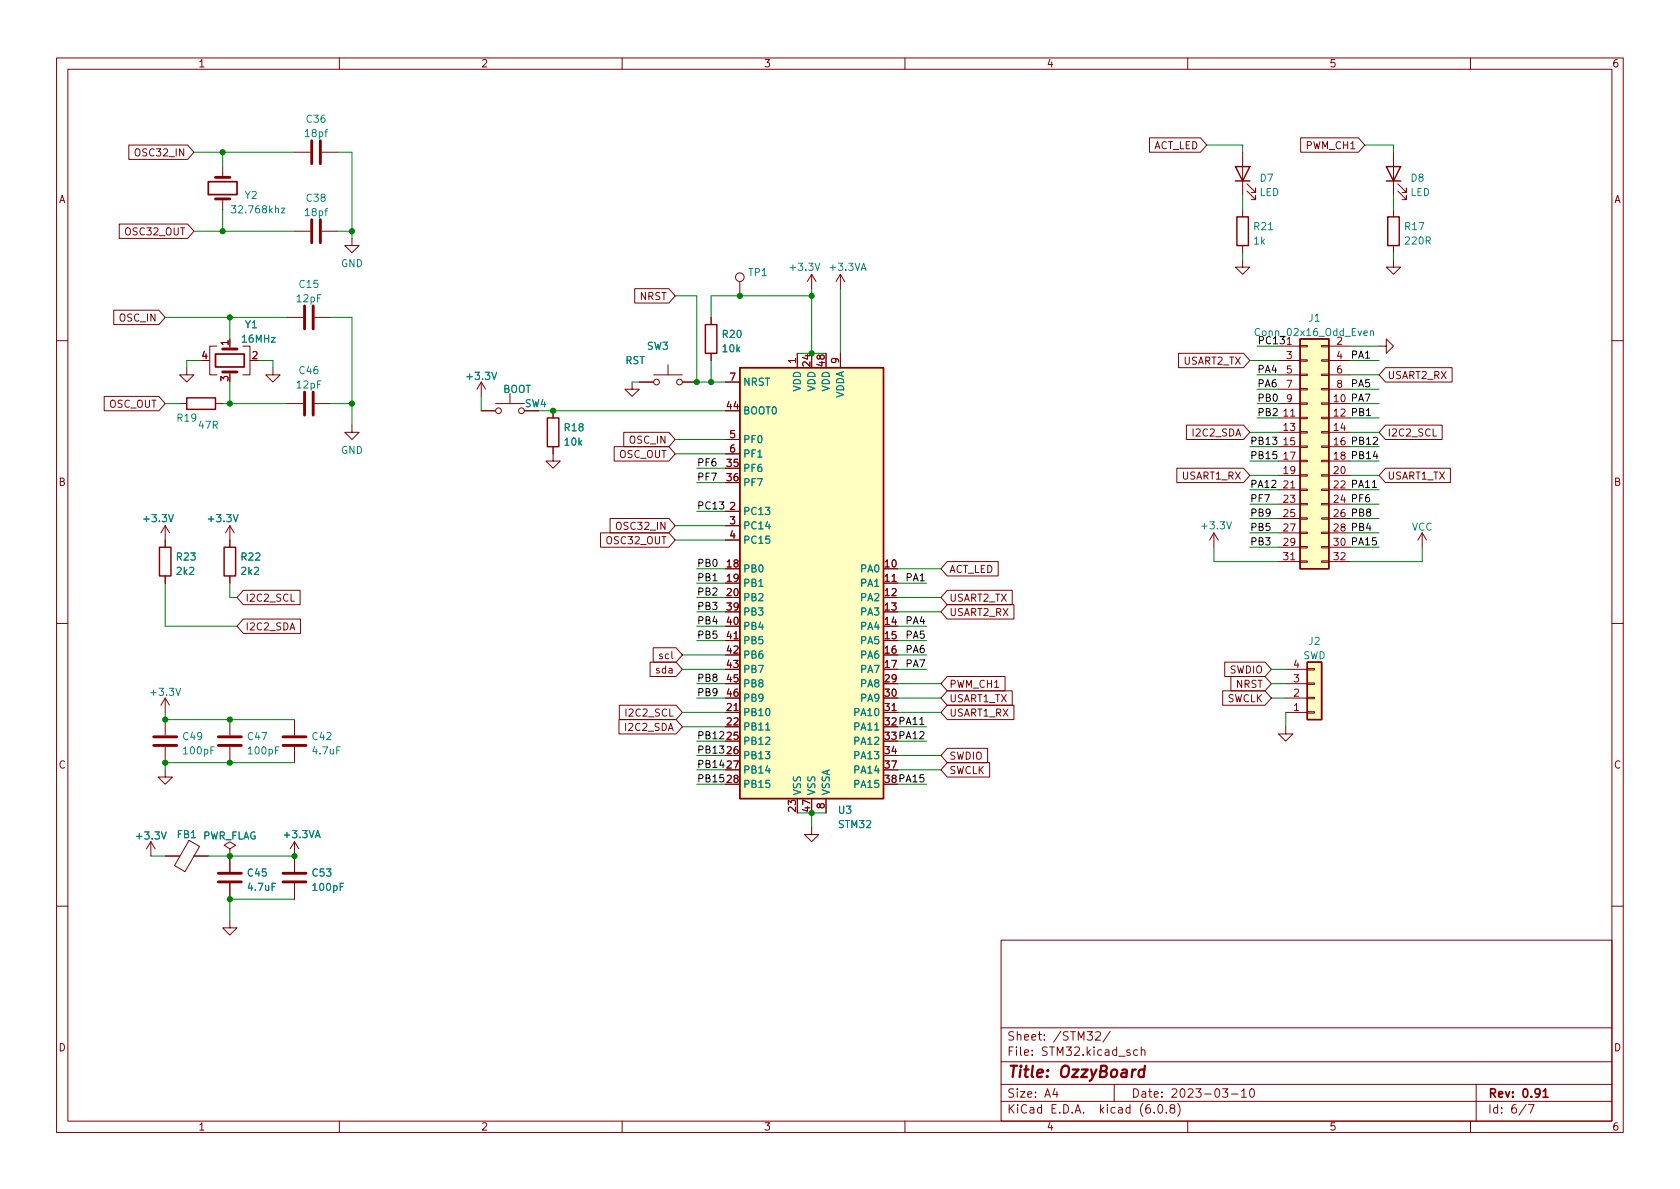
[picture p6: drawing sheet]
<svg xmlns="http://www.w3.org/2000/svg" width="297mm" height="210mm" viewBox="0 0 297 210" stroke-linecap="round" stroke-linejoin="round" font-family="sans-serif">
<g fill="none" stroke="#840000" stroke-width=".18">
<path d="M10 10.2h277v190.1h-277zM12 12.2h273v186.1h-273zM60 10.2v2M110 10.2v2M160 10.2v2M210 10.2v2M260 10.2v2M21.1 39.6h12.1l1.1 1.3-1.1 1.3h-12.1zM22.8 25.6h10.4l1.1 1.3-1.1 1.3h-10.4zM39.4 29.5v1.9M39.4 35.2v1.9M52.1 26.9h2.8"/>
<path d="M56.9 26.9h2.8M203.2 24.4h9l1.2 1.2-1.2 1.3h-9zM219.7 26.9v7.6M219.7 37.1v1.2M220.5 33.8l1.5 1.5v-.8v.8h-.8M220.5 32.5l1.5 1.5v-.7v.7h-.8M230 24.4h10.2l1.1 1.2-1.1 1.3h-10.2zM246.4 26.9v7.6M246.4 37.1v1.2M247.1 33.8l1.6 1.5v-.8v.8h-.8M247.1 32.5l1.6 1.5v-.7v.7h-.8M20.1 54.9h8l1.1 1.2-1.1 1.3h-8z"/>
<path d="M50.8 56.1h2.8M52.1 40.9h2.8M55.6 56.1h2.8M56.9 40.9h2.8M62.2 42.2v1.2h1.3l-1.3 1.3-1.2-1.3h1.2M112.2 51h6.1l1.1 1.3-1.1 1.3h-6.1zM125.7 56.1v1.3M130.8 49.8v2.5M143.5 48.5l-.8 1.3M143.5 48.5v2.5M143.5 48.5l.8 1.3M148.6 48.5l-.8 1.3"/>
<path d="M148.6 48.5v2.5M148.6 48.5l.8 1.3M219.7 46v1.2h1.3l-1.3 1.3-1.3-1.3h1.3M219.7 43.4v1.3M246.4 46v1.2h1.2l-1.2 1.3-1.3-1.3h1.3M246.4 43.4v1.3M10 60.2h2M18.4 70.1h9.7l1.1 1.3-1.1 1.2h-9.7zM31.7 71.4h1.3M33 65v1.3h1.3l-1.3 1.3-1.3-1.3h1.3M38.1 71.4h1.3M38.4 61.2h-1.3v5.1h1.3"/>
<path d="M40.6 61.2v.5M40.6 65.8v.5M42.9 61.2h1.3v5.1h-1.3M48.3 65v1.3h1.2l-1.2 1.3-1.3-1.3h1.3M50.8 71.4h2.8M55.6 71.4h2.8M62.2 75.2v1.2h1.3l-1.3 1.3-1.2-1.3h1.2M85.1 72.6h2.5M85.1 67.6l-.8 1.2M85.1 67.6v2.5M85.1 67.6l.8 1.2M87.6 71.4h5.1"/>
<path d="M90.2 69.6v1.8M97.8 79v2.5h1.3l-1.3 1.3-1.3-1.3h1.3M97.8 72.6v1.3M108.6 79h9.7l1.1 1.3-1.1 1.2h-9.7zM110.3 76.4h8l1.1 1.3-1.1 1.3h-8zM111.8 67.6v1.2h1.2l-1.2 1.3-1.3-1.3h1.3M113 67.6h2.6M115.6 66.3h5M118.1 64.5v1.8M120.6 67.6h2.6M125.7 62.5v1.2M128.3 67.6h2.5"/>
<path d="M128.3 77.7h2.5M141 62.5v2.5M148.6 62.5v2.5M208.4 62.5h11.5l1.1 1.2-1.1 1.3h-11.5zM209.8 75.2h10.1l1.1 1.2-1.1 1.3h-10.1zM226.1 71.4h3.8M226.1 61.2h3.8M226.1 73.9h3.8M226.1 76.4h3.8M226.1 79h3.8M226.1 63.7h3.8M226.1 66.3h3.8"/>
<path d="M226.1 68.8h3.8M229.9 78.9h1.2v.2h-1.2zM229.9 76.3h1.2v.3h-1.2zM229.9 73.8h1.2v.2h-1.2zM229.9 71.2h1.2v.3h-1.2zM229.9 68.7h1.2v.3h-1.2zM229.9 66.2h1.2v.2h-1.2zM229.9 63.6h1.2v.3h-1.2zM229.9 61.1h1.2v.2h-1.2zM233.7 78.9h1.2v.2h-1.2zM233.7 76.3h1.2v.3h-1.2zM233.7 73.8h1.2v.2h-1.2z"/>
<path d="M233.7 71.2h1.2v.3h-1.2zM233.7 68.7h1.2v.3h-1.2zM233.7 66.2h1.2v.2h-1.2zM233.7 63.6h1.2v.3h-1.2zM233.7 61.1h1.2v.2h-1.2zM234.9 71.4h3.9M234.9 61.2h3.9M234.9 73.9h3.9M234.9 76.4h3.9M234.9 79h3.9M234.9 63.7h3.9M234.9 66.3h3.9"/>
<path d="M234.9 68.8h3.9M243.8 61.2h1.3v-1.3l1.3 1.3-1.3 1.3v-1.3M245 75.2h10v2.5h-10l-1.2-1.3zM245 65h11.7v2.6h-11.7l-1.2-1.3zM285 60.2h2M29.2 93l-.8 1.2M29.2 93v3.8M29.2 93l.8 1.2M40.6 93v3.8M40.6 93l-.7 1.2M40.6 93l.8 1.2M106.2 94.2h12.1l1.1 1.3-1.1 1.3h-12.1z"/>
<path d="M107.9 91.7h10.4l1.1 1.3-1.1 1.2h-10.4zM128.3 90.4h2.5M128.3 93h2.5M128.3 95.5h2.5M128.3 80.3h2.5M167.5 99.3h9v2.5h-9l-1.1-1.2zM208.1 82.8h11.8l1.1 1.3-1.1 1.2h-11.8zM214.6 94.2l-.7 1.3M214.6 94.2v2.6M214.6 94.2l.8 1.3M226.1 81.5h3.8M226.1 84.1h3.8"/>
<path d="M226.1 86.6h3.8M226.1 89.1h3.8M226.1 91.7h3.8M226.1 94.2h3.8M226.1 96.8h3.8M226.1 99.3h3.8M229.9 99.2h1.2v.2h-1.2zM229.9 96.6h1.2v.3h-1.2zM229.9 94.1h1.2v.3h-1.2zM229.9 91.6h1.2v.2h-1.2zM229.9 89h1.2v.3h-1.2zM229.9 86.5h1.2v.2h-1.2z"/>
<path d="M229.9 83.9h1.2v.3h-1.2zM229.9 81.4h1.2v.3h-1.2zM233.7 99.2h1.2v.2h-1.2zM233.7 96.6h1.2v.3h-1.2zM233.7 94.1h1.2v.3h-1.2zM233.7 91.6h1.2v.2h-1.2zM233.7 89h1.2v.3h-1.2zM233.7 86.5h1.2v.2h-1.2zM233.7 83.9h1.2v.3h-1.2zM233.7 81.4h1.2v.3h-1.2zM234.9 81.5h3.9M234.9 84.1h3.9"/>
<path d="M234.9 86.6h3.9M234.9 89.1h3.9M234.9 91.7h3.9M234.9 94.2h3.9M234.9 96.8h3.9M234.9 99.3h3.9M245 82.8h11.4v2.5h-11.4l-1.2-1.2zM251.5 94.2l-.8 1.3M251.5 94.2v2.6M251.5 94.2l.7 1.3M10 110.2h2M29.2 101.8v1.3"/>
<path d="M40.6 101.8v1.3M43 109.5h10.1v2.5h-10.1l-1.1-1.3zM43 104.4h10.1v2.5h-10.1l-1.1-1.2zM114.9 117.1h4.6l1.1 1.3-1.1 1.2h-4.6zM115.5 114.5h4l1.1 1.3-1.1 1.3h-4zM128.3 113.3h2.5M156.2 103.1h2.5M167.5 119.6h10.2v2.6h-10.2l-1.1-1.3zM167.5 106.9h11.8v2.6h-11.8l-1.1-1.3zM167.5 104.4h11.5v2.5h-11.5l-1.1-1.2zM216.5 117.1h7.2l1.1 1.3-1.1 1.2h-7.2zM217.6 119.6h6.1l1.1 1.3-1.1 1.3h-6.1z"/>
<path d="M227.3 118.4h3.8M231.1 118.2h1.3v.3h-1.3zM285 110.2h2M29.2 136.1v1.3h1.3l-1.3 1.3-1.3-1.3h1.3M29.2 123.4v2.6M29.2 127.2v2.8M29.2 132.1v2.8M29.2 123.4l-.8 1.3M29.2 123.4l.8 1.3M40.6 127.2v2.8M40.6 132.1v2.8M52.1 127.2v2.8"/>
<path d="M52.1 132.1v2.8M109.4 127.2h10.1l1.1 1.3-1.1 1.3h-10.1zM109.5 124.7h10l1.1 1.3-1.1 1.2h-10zM128.3 126h2.5M156.2 126h2.5M167.5 122.2h11.5v2.5h-11.5l-1.1-1.3zM167.5 124.7h11.8v2.5h-11.8l-1.1-1.2zM167.5 134.9h7.5v2.5h-7.5l-1.1-1.3zM167.5 132.3h7.1v2.6h-7.1l-1.1-1.3zM216.2 122.2h7.5l1.1 1.2-1.1 1.3h-7.5zM227.3 128.5v1.3h1.3l-1.3 1.3-1.2-1.3h1.2M227.3 126h3.8"/>
<path d="M227.3 123.4h3.8M227.3 120.9h3.8M231.1 120.8h1.3v.2h-1.3zM231.1 123.3h1.3v.3h-1.3zM231.1 125.9h1.3v.2h-1.3zM26.7 148.8l-.8 1.3M26.7 148.8v2.6M26.7 148.8l.7 1.3M29.2 151.4h2.6M33.4 148.6l1.9 1.1-2.6 4.4-1.8-1zM34.3 151.4h2.5M40.6 150.1l1.1-.6-1.1-.7-1 .7 1 .6v1.3"/>
<path d="M40.6 151.4h.1M40.6 151.4v2.8M40.6 156.2v2.8M52.1 148.8v5.4M52.1 156.2v2.8M52.1 148.8l-.8 1.3M52.1 148.8l.7 1.3M143.5 146.3v1.3h1.3l-1.3 1.2-1.3-1.2h1.3M146 141.2v2.6M10 160.2h2M40.6 162.8v1.3h1.3l-1.3 1.2-1.2-1.2h1.2M177 166.3h108v32h-108z"/>
<path d="M285 160.2h2M60 198.3v2M110 198.3v2M160 198.3v2M177 194.8h108M177 191.8h108M177 187.8h108M177 181.8h108M186.5 192.5l-.4 1h1M186.9 193v1M193.7 182.6l.6-.2 .2 .2 .1 .3-1 1h1M196.3 182.4l-1.3 1.9"/>
<path d="M197 191.8v3M199.8 185.7l-.4-.1-.2 .2 .1 .3 .5 .1v.4h-.6M201.1 185.7l-.4-.1-.3 .3v.4l.2 .3h.5M201.8 185.8l.2-.2 .4 .1v.9M201.8 185.1v1.5M204.1 196.7v.1M204.9 195.4l.2-.1a.81 .81 0 0 1 .6 .7 .81 .81 0 0 1-.3 .8h-.2a.81 .81 0 0 1-.6-.6 .81 .81 0 0 1 .3-.8zM206.2 196.7v.1M207.1 196l-.2-.3v-.2l.2-.2 .5 .1 .1 .2-.1 .2-.6 .2-.1 .3v.4l.2 .1h.5l.1-.3-.1-.4-.2-.1M208.2 195.1a1.72 1.72 0 0 1 0 2.3M210 198.3v2M216.1 192.5h1l-.5 .6 .4 .1v.7l-.2 .1h-.4l-.3-.1"/>
<path d="M217.7 193.5h1.2M219.5 193l.4-.5v1.5M219.5 194h.9M221.1 192.7l.2-.2a.81 .81 0 0 1 .6 .7 .81 .81 0 0 1-.3 .8h-.2a.81 .81 0 0 1-.3-1.3zM260 198.3v2M261 191.8v6.5M269.9 195.3l-1.3 1.9M270.2 195.3h1l-.6 1.5"/>
<circle cx="130.8" cy="49" r=".76"/>
<circle cx="88.1" cy="72.6" r=".51"/>
<circle cx="92.2" cy="72.6" r=".51"/>
<circle cx="116.1" cy="67.6" r=".51"/>
<circle cx="120.1" cy="67.6" r=".51"/>
</g>
<path d="M36.8 32.1h5.1v2.3h-5.1zM38.1 62.6h5.1v2.3h-5.1zM272.8 193l.5-.5v1.5M272.8 194h.9" fill="none" stroke="#840000" stroke-width=".3"/>
<path d="M202.3 189.2a.66 .66 0 0 0-1 .3v.6l.1 .3 .2 .1 .6-.1M202.4 188.5l-.2 2" fill="none" stroke="#840000" stroke-width=".4"/>
<g fill="none" stroke="#840000" stroke-width=".51">
<path d="M38.1 35.2h2.5M38.1 31.4h2.5M55.1 24.9v4.1M55.1 38.9v4M56.6 24.9v4.1M56.6 38.9v4M53.8 54.1v4.1M55.4 54.1v4.1M39.4 61.7h2.5M39.4 65.8h2.5M53.8 69.3v4.1M55.4 69.3v4.1"/>
<path d="M27.2 130.3h4M27.2 131.8h4M38.6 130.3h4.1M38.6 131.8h4.1M50 130.3h4.1M50 131.8h4.1M38.6 154.4h4.1M38.6 156h4.1M50 154.4h4.1M50 156h4.1"/>
</g>
<g fill="#ffffc2" stroke="#ffffc2" stroke-width=".18">
<path d="M231.1 117.1h2.6v10.1h-2.6z"/>
<path d="M229.9 59.9h5v40.7h-5z"/>
<path d="M130.8 65h25.4v76.2h-25.4z"/>
</g>
<g fill="none" stroke="#840000" stroke-width=".25">
<path d="M218.4 29.5h2.6l-1.3 2.5zM218.4 32h2.6M218.7 38.3h2v5.1h-2zM245.1 29.5h2.5l-1.2 2.5zM245.1 32h2.5M245.4 38.3h2v5.1h-2zM124.7 57.4h2v5.1h-2zM229.9 59.9h5v40.7h-5zM33 70.4h5.1v2h-5.1zM96.8 73.9h2v5.1h-2zM130.8 65h25.4v76.2h-25.4zM28.2 96.8h2v5h-2z"/>
<path d="M39.6 96.8h2.1v5h-2.1zM231.1 117.1h2.6v10.1h-2.6z"/>
</g>
<path d="M40.9 36.4h.8l-.4 .5 .3 .1v.5l-.2 .2-.5-.2M49.7 36.8h.7l-.7 .9h.7M242.3 58.6l.2-.1 .3 .1v.7M242.3 58.5v.8M135.4 129.1h.7" fill="none" stroke="#008484" stroke-width=".18"/>
<path d="M242.6 86.2h.8M162.6 128.1h.8" fill="none" stroke="#000" stroke-width=".18"/>
<g fill="none" stroke="#008400" stroke-width=".18">
<path d="M34.3 26.9h17.8M39.4 26.9v2.6M39.4 37.1v3.8M59.7 26.9h2.5v15.3M213.4 25.6h6.3v1.3M219.7 34.5v2.6M241.3 25.6h5.1v1.3M246.4 34.5v2.6M29.2 56.1h21.6M34.3 40.9h17.8M40.6 56.1v3.8M58.4 56.1h3.8v19.1"/>
<path d="M59.7 40.9h2.5M119.4 52.3h3.8v15.3h5.1M143.5 51v11.5M143.5 52.3h-17.8v3.8M148.6 51v11.5M219.7 44.7v1.3M246.4 44.7v1.3M29.2 71.4h2.5M35.6 63.7h-2.6v1.3M39.4 71.4h11.4M40.6 67.6v3.8M45.7 63.7h2.6v1.3"/>
<path d="M58.4 71.4h3.8M85.1 70.1v2.5M95.2 72.6h33.1M111.8 67.6h1.2M119.4 77.7h8.9M125.7 63.7v3.9M141 62.5h5M221 79h5.1M221 63.7h5.1M221 76.4h5.1M222.2 66.3h3.9M222.2 68.8h3.9"/>
<path d="M222.2 71.4h3.9M222.2 73.9h3.9M222.2 61.2h3.9M238.8 79h5M238.8 63.7h5M238.8 66.3h5M238.8 68.8h5M238.8 71.4h5M238.8 73.9h5M238.8 61.2h5M238.8 76.4h5M119.4 95.5h8.9"/>
<path d="M119.4 93h8.9M119.4 80.3h8.9M123.2 90.4h5.1M123.2 85.3h5.1M123.2 82.8h5.1M214.6 96.8v2.5h11.5M221 86.6h5.1M221 81.5h5.1M221 89.1h5.1M221 84.1h5.1M221 94.2h5.1M221 96.8h5.1"/>
<path d="M221 91.7h5.1M238.8 86.6h5M238.8 81.5h5M238.8 89.1h5M238.8 84.1h5M238.8 94.2h5M238.8 96.8h5M238.8 91.7h5M251.5 96.8v2.5h-12.7M29.2 103.1v7.6h12.7M40.6 103.1v2.6h1.3M120.6 118.4h7.7"/>
<path d="M120.6 115.8h7.7M123.2 110.7h5.1M123.2 105.7h5.1M123.2 108.2h5.1M123.2 100.6h5.1M123.2 103.1h5.1M123.2 113.3h5.1M158.7 110.7h5.1M158.7 105.7h7.7M158.7 108.2h7.7M158.7 118.4h5.1M158.7 115.8h5.1"/>
<path d="M158.7 100.6h7.7M158.7 103.1h5.1M158.7 113.3h5.1M224.8 118.4h2.5M29.2 126v1.2h22.9M52.1 134.9h-22.9v1.2M120.6 126h7.7M120.6 128.5h7.7M123.2 131.1h5.1M123.2 133.6h5.1M123.2 123.4h5.1M123.2 136.1h5.1"/>
<path d="M123.2 138.7h5.1M123.2 120.9h5.1M158.7 131.1h5.1M158.7 133.6h7.7M158.7 123.4h7.7M158.7 126h7.7M158.7 136.1h7.7M158.7 138.7h5.1M158.7 120.9h7.7M158.7 128.5h5.1M224.8 123.4h2.5M224.8 120.9h2.5"/>
<path d="M227.3 126v2.5M26.7 151.4h2.5M36.8 151.4h15.3M52.1 159h-11.5v3.8M141 143.8h5M143.5 143.8v2.5"/>
</g>
<g fill="#008400" stroke="#008400" stroke-width=".18">
<circle cx="52.1" cy="151.4" r=".46"/>
<circle cx="143.5" cy="143.8" r=".46"/>
<circle cx="125.7" cy="67.6" r=".46"/>
<circle cx="123.2" cy="67.6" r=".46"/>
<circle cx="143.5" cy="62.5" r=".46"/>
<circle cx="143.5" cy="52.3" r=".46"/>
<circle cx="97.8" cy="72.6" r=".46"/>
<circle cx="130.8" cy="52.3" r=".46"/>
<circle cx="40.6" cy="56.1" r=".46"/>
<circle cx="39.4" cy="26.9" r=".46"/>
<circle cx="40.6" cy="71.4" r=".46"/>
<circle cx="39.4" cy="40.9" r=".46"/>
<circle cx="62.2" cy="40.9" r=".46"/>
<circle cx="62.2" cy="71.4" r=".46"/>
<circle cx="40.6" cy="134.9" r=".46"/>
<circle cx="29.2" cy="134.9" r=".46"/>
<circle cx="29.2" cy="127.2" r=".46"/>
<circle cx="40.6" cy="127.2" r=".46"/>
<circle cx="40.6" cy="159" r=".46"/>
<circle cx="40.6" cy="151.4" r=".46"/>
</g>
<text font-size="2.8" fill="#840000" x="178" y="190.6">Title: OzzyBoard</text>
<g font-size="2.1" fill="#840000">
<text x="178" y="184">Sheet: /STM32/</text>
<text x="178" y="186.7">File: STM32.kicad_sch</text>
<text x="178" y="196.9">KiCad E.D.A. kicad (6.0.8)</text>
<text x="178" y="194.1">Size: A4</text>
<text x="200" y="194.1">Date: 2023-03-10</text>
<text x="263" y="194.1">Rev: 0.91</text>
<text x="263" y="196.9">Id: 6/7</text>
</g>
<g font-size="1.8" fill="#840000">
<text x="35" y="11.9">1</text>
<text x="85" y="11.9">2</text>
<text x="135" y="11.9">3</text>
<text x="185" y="11.9">4</text>
<text x="235" y="11.9">5</text>
<text x="285" y="11.9">6</text>
<text x="24.3" y="27.6">OSC32_IN</text>
<text x="203.8" y="26.4">ACT_LED</text>
<text x="231" y="26.4">PWM_CH1</text>
<text x="10.3" y="35.9">A</text>
<text x="285.3" y="35.9">A</text>
<text x="22.3" y="41.6">OSC32_OUT</text>
<text x="113.1" y="53">NRST</text>
<text x="21.2" y="56.9">OSC_IN</text>
<text x="35.7" y="63.5">4</text>
<text x="40.4" y="61.1" transform="rotate(-90 40.4 61.1)">1</text>
<text x="44.6" y="63.5">2</text>
<text x="140.7" y="64.2" transform="rotate(-90 140.7 64.2)">1</text>
<text x="143.3" y="64.7" transform="rotate(-90 143.3 64.7)">24</text>
<text x="145.8" y="64.7" transform="rotate(-90 145.8 64.7)">48</text>
<text x="148.3" y="64.2" transform="rotate(-90 148.3 64.2)">9</text>
<text x="209.2" y="64.5">USART2_TX</text>
<text x="227.5" y="61">1</text>
<text x="227.5" y="63.5">3</text>
<text x="236.4" y="61">2</text>
<text x="236.4" y="63.5">4</text>
<text x="40.4" y="67.4" transform="rotate(-90 40.4 67.4)">3</text>
<text x="129" y="67.3">7</text>
<text x="227.5" y="66">5</text>
<text x="227.5" y="68.6">7</text>
<text x="227.5" y="71.1">9</text>
<text x="236.4" y="66">6</text>
<text x="236.4" y="68.6">8</text>
<text x="245.3" y="67">USART2_RX</text>
<text x="19.2" y="72.1">OSC_OUT</text>
<text x="92.8" y="72">SW4</text>
<text x="128.6" y="72.4">44</text>
<text x="129" y="77.5">5</text>
<text x="211.1" y="77.2">I2C2_SDA</text>
<text x="227" y="73.7">11</text>
<text x="227" y="76.2">13</text>
<text x="235.9" y="76.2">14</text>
<text x="245.3" y="77.2">I2C2_SCL</text>
<text x="109.4" y="81">OSC_OUT</text>
<text x="111.4" y="78.4">OSC_IN</text>
<text x="128.6" y="82.5">35</text>
<text x="129" y="80">6</text>
<text x="227" y="78.7">15</text>
<text x="227" y="81.3">17</text>
<text x="227" y="83.8">19</text>
<text x="235.9" y="83.8">20</text>
<text x="10.3" y="85.9">B</text>
<text x="128.6" y="85.1">36</text>
<text x="209" y="84.8">USART1_RX</text>
<text x="227" y="86.4">21</text>
<text x="227" y="88.9">23</text>
<text x="245.3" y="84.8">USART1_TX</text>
<text x="285.3" y="85.9">B</text>
<text x="109.4" y="93.7">OSC32_IN</text>
<text x="129" y="90.2">2</text>
<text x="129" y="92.7">3</text>
<text x="129" y="95.2">4</text>
<text x="227" y="91.4">25</text>
<text x="227" y="94">27</text>
<text x="107.4" y="96.2">OSC32_OUT</text>
<text x="128.6" y="100.3">18</text>
<text x="156.5" y="100.3">10</text>
<text x="167.8" y="101.3">ACT_LED</text>
<text x="227" y="96.5">29</text>
<text x="227" y="99.1">31</text>
<text x="235.9" y="99.1">32</text>
<text x="43.3" y="106.4">I2C2_SCL</text>
<text x="128.6" y="102.9">19</text>
<text x="128.6" y="105.4">20</text>
<text x="128.6" y="107.9">39</text>
<text x="156.5" y="102.9">11</text>
<text x="156.5" y="105.4">12</text>
<text x="156.5" y="107.9">13</text>
<text x="167.8" y="106.4">USART2_TX</text>
<text x="43.3" y="111.5">I2C2_SDA</text>
<text x="128.6" y="110.5">40</text>
<text x="128.6" y="113">41</text>
<text x="156.5" y="110.5">14</text>
<text x="156.5" y="113">15</text>
<text x="167.8" y="108.9">USART2_RX</text>
<text x="116.2" y="119.1">sda</text>
<text x="116.8" y="116.5">scl</text>
<text x="128.6" y="115.6">42</text>
<text x="128.6" y="118.1">43</text>
<text x="156.5" y="115.6">16</text>
<text x="156.5" y="118.1">17</text>
<text x="217.4" y="119.1">SWDIO</text>
<text x="228.7" y="118.1">4</text>
<text x="128.6" y="125.7">21</text>
<text x="128.6" y="120.6">45</text>
<text x="128.6" y="123.2">46</text>
<text x="156.5" y="120.6">29</text>
<text x="156.5" y="123.2">30</text>
<text x="156.5" y="125.7">31</text>
<text x="167.8" y="121.6">PWM_CH1</text>
<text x="167.8" y="124.2">USART1_TX</text>
<text x="216.9" y="124.2">SWCLK</text>
<text x="218.5" y="121.6">NRST</text>
<text x="228.7" y="125.7">1</text>
<text x="228.7" y="123.2">2</text>
<text x="228.7" y="120.6">3</text>
<text x="110.8" y="129.2">I2C2_SDA</text>
<text x="111" y="126.7">I2C2_SCL</text>
<text x="128.6" y="128.3">22</text>
<text x="128.6" y="130.8">25</text>
<text x="156.5" y="128.3">32</text>
<text x="156.5" y="130.8">33</text>
<text x="167.8" y="126.7">USART1_RX</text>
<text x="10.3" y="135.9">C</text>
<text x="128.6" y="133.3">26</text>
<text x="128.6" y="135.9">27</text>
<text x="156.5" y="133.3">34</text>
<text x="156.5" y="135.9">37</text>
<text x="167.8" y="136.9">SWCLK</text>
<text x="167.8" y="134.3">SWDIO</text>
<text x="285.3" y="135.9">C</text>
<text x="128.6" y="138.4">28</text>
<text x="140.7" y="143.5" transform="rotate(-90 140.7 143.5)">23</text>
<text x="143.3" y="143.5" transform="rotate(-90 143.3 143.5)">47</text>
<text x="145.8" y="143" transform="rotate(-90 145.8 143)">8</text>
<text x="156.5" y="138.4">38</text>
<text x="10.3" y="185.9">D</text>
<text x="285.3" y="185.9">D</text>
<text x="35" y="199.9">1</text>
<text x="85" y="199.9">2</text>
<text x="135" y="199.9">3</text>
<text x="185" y="199.9">4</text>
<text x="235" y="199.9">5</text>
<text x="285" y="199.9">6</text>
</g>
<g font-size="1.8" fill="#008484">
<text x="54.3" y="21.7">C36</text>
<text x="54.1" y="24.2">18pf</text>
<text x="43.3" y="35.2">Y2</text>
<text x="54.3" y="35.7">C38</text>
<text x="222.7" y="34.7">LED</text>
<text x="222.8" y="32.1">D7</text>
<text x="249.3" y="34.7">LED</text>
<text x="249.5" y="32.1">D8</text>
<text x="41.5" y="37.7">32.768khz</text>
<text x="54.1" y="38.2">18pf</text>
<text x="221.8" y="40.7">R21</text>
<text x="248.5" y="40.7">R17</text>
<text x="60.3" y="47.2">GND</text>
<text x="139.9" y="47.9">+3.3V</text>
<text x="146.9" y="47.9">+3.3VA</text>
<text x="221.7" y="43.2">1k</text>
<text x="248.6" y="43.2">220R</text>
<text x="52.5" y="53.4">12pF</text>
<text x="53" y="50.9">C15</text>
<text x="132.4" y="48.8">TP1</text>
<text x="43.4" y="58">Y1</text>
<text x="127.8" y="59.7">R20</text>
<text x="222.3" y="59.4">Conn_02x16_Odd_Even</text>
<text x="231.4" y="56.9">J1</text>
<text x="42.9" y="60.6">16MHz</text>
<text x="110.5" y="64.4">RST</text>
<text x="114.4" y="61.8">SW3</text>
<text x="127.8" y="62.3">10k</text>
<text x="52.5" y="68.7">12pF</text>
<text x="53" y="66.1">C46</text>
<text x="82.8" y="67.2">+3.3V</text>
<text x="88.9" y="69.5">BOOT</text>
<text x="131.3" y="68.2">NRST</text>
<text x="141.6" y="69.3" transform="rotate(-90 141.6 69.3)">VDD</text>
<text x="144.1" y="69.3" transform="rotate(-90 144.1 69.3)">VDD</text>
<text x="146.7" y="69.3" transform="rotate(-90 146.7 69.3)">VDD</text>
<text x="149.2" y="70.5" transform="rotate(-90 149.2 70.5)">VDDA</text>
<text x="31.4" y="74.5">R19</text>
<text x="35.2" y="75.8">47R</text>
<text x="99.9" y="76.2">R18</text>
<text x="131.3" y="73.3">BOOT0</text>
<text x="60.3" y="80.3">GND</text>
<text x="99.9" y="78.8">10k</text>
<text x="131.3" y="83.4">PF6</text>
<text x="131.3" y="78.4">PF0</text>
<text x="131.3" y="80.9">PF1</text>
<text x="131.3" y="86">PF7</text>
<text x="25.6" y="92.3">+3.3V</text>
<text x="37" y="92.3">+3.3V</text>
<text x="131.3" y="91.1">PC13</text>
<text x="131.3" y="93.6">PC14</text>
<text x="212.7" y="93.6">+3.3V</text>
<text x="249.6" y="93.8">VCC</text>
<text x="31.3" y="99.1">R23</text>
<text x="31.3" y="101.6">2k2</text>
<text x="42.7" y="99.1">R22</text>
<text x="42.7" y="101.6">2k2</text>
<text x="131.3" y="101.2">PB0</text>
<text x="131.3" y="96.1">PC15</text>
<text x="152.3" y="101.2">PA0</text>
<text x="131.3" y="103.8">PB1</text>
<text x="131.3" y="106.3">PB2</text>
<text x="152.3" y="103.8">PA1</text>
<text x="152.3" y="106.3">PA2</text>
<text x="131.3" y="108.8">PB3</text>
<text x="131.3" y="111.4">PB4</text>
<text x="131.3" y="113.9">PB5</text>
<text x="152.3" y="108.8">PA3</text>
<text x="152.3" y="111.4">PA4</text>
<text x="152.3" y="113.9">PA5</text>
<text x="131.3" y="116.5">PB6</text>
<text x="131.3" y="119">PB7</text>
<text x="152.3" y="116.5">PA6</text>
<text x="152.3" y="119">PA7</text>
<text x="230.3" y="116.6">SWD</text>
<text x="231.4" y="114">J2</text>
<text x="26.9" y="123">+3.3V</text>
<text x="131.3" y="121.5">PB8</text>
<text x="131.3" y="124.1">PB9</text>
<text x="152.3" y="121.5">PA8</text>
<text x="152.3" y="124.1">PA9</text>
<text x="32.4" y="130.9">C49</text>
<text x="43.9" y="130.9">C47</text>
<text x="55.3" y="130.9">C42</text>
<text x="131.3" y="126.6">PB10</text>
<text x="131.3" y="129.2">PB11</text>
<text x="131.3" y="131.7">PB12</text>
<text x="151.3" y="126.6">PA10</text>
<text x="151.3" y="129.2">PA11</text>
<text x="151.3" y="131.7">PA12</text>
<text x="32.6" y="133.4">100pF</text>
<text x="44" y="133.4">100pF</text>
<text x="55.4" y="133.4">4.7uF</text>
<text x="131.3" y="134.2">PB13</text>
<text x="131.3" y="136.8">PB14</text>
<text x="151.3" y="134.2">PA13</text>
<text x="151.3" y="136.8">PA14</text>
<text x="131.3" y="139.3">PB15</text>
<text x="141.6" y="140.7" transform="rotate(-90 141.6 140.7)">VSS</text>
<text x="144.1" y="140.7" transform="rotate(-90 144.1 140.7)">VSS</text>
<text x="146.7" y="140.7" transform="rotate(-90 146.7 140.7)">VSSA</text>
<text x="148.3" y="143.9">U3</text>
<text x="151.3" y="139.3">PA15</text>
<text x="24.3" y="148.4">+3.3V</text>
<text x="31.3" y="148.2">FB1 PWR_FLAG</text>
<text x="50.4" y="148.2">+3.3VA</text>
<text x="148.3" y="146.4">STM32</text>
<text x="43.9" y="155">C45</text>
<text x="55.3" y="155">C53</text>
<text x="44" y="157.5">4.7uF</text>
<text x="55.4" y="157.5">100pF</text>
</g>
<g font-size="1.8">
<text x="222.2" y="65.9">PA4</text>
<text x="222.3" y="60.9">PC13</text>
<text x="238.8" y="63.4">PA1</text>
<text x="222.2" y="71">PB0</text>
<text x="222.2" y="68.5">PA6</text>
<text x="235.9" y="71.1">10 PA7</text>
<text x="238.8" y="68.5">PA5</text>
<text x="222.2" y="73.6">PB2</text>
<text x="235.9" y="73.7">12 PB1</text>
<text x="123.2" y="82.4">PF6</text>
<text x="221" y="78.6">PB13</text>
<text x="221" y="81.2">PB15</text>
<text x="235.9" y="78.7">16 PB12</text>
<text x="235.9" y="81.3">18 PB14</text>
<text x="123.2" y="85">PF7</text>
<text x="221" y="86.3">PA12</text>
<text x="221" y="88.8">PF7</text>
<text x="235.9" y="86.4">22 PA11</text>
<text x="235.9" y="88.9">24 PF6</text>
<text x="123.2" y="90.1">PC13</text>
<text x="221" y="93.9">PB5</text>
<text x="221" y="91.3">PB9</text>
<text x="235.9" y="91.4">26 PB8</text>
<text x="235.9" y="94">28 PB4</text>
<text x="123.2" y="100.2">PB0</text>
<text x="221" y="96.4">PB3</text>
<text x="235.9" y="96.5">30 PA15</text>
<text x="123.2" y="102.8">PB1</text>
<text x="123.2" y="107.8">PB3</text>
<text x="123.2" y="105.3">PB2</text>
<text x="160" y="102.8">PA1</text>
<text x="123.2" y="112.9">PB5</text>
<text x="123.2" y="110.4">PB4</text>
<text x="160" y="110.4">PA4</text>
<text x="160" y="112.9">PA5</text>
<text x="160" y="115.5">PA6</text>
<text x="160" y="118">PA7</text>
<text x="123.2" y="123.1">PB9</text>
<text x="123.2" y="120.5">PB8</text>
<text x="123.2" y="130.7">PB12</text>
<text x="156.5" y="128.3">32PA11</text>
<text x="156.5" y="130.8">33PA12</text>
<text x="123.2" y="135.8">PB14</text>
<text x="123.2" y="133.2">PB13</text>
<text x="123.2" y="138.3">PB15</text>
<text x="156.5" y="138.4">38PA15</text>
</g>
</svg>
